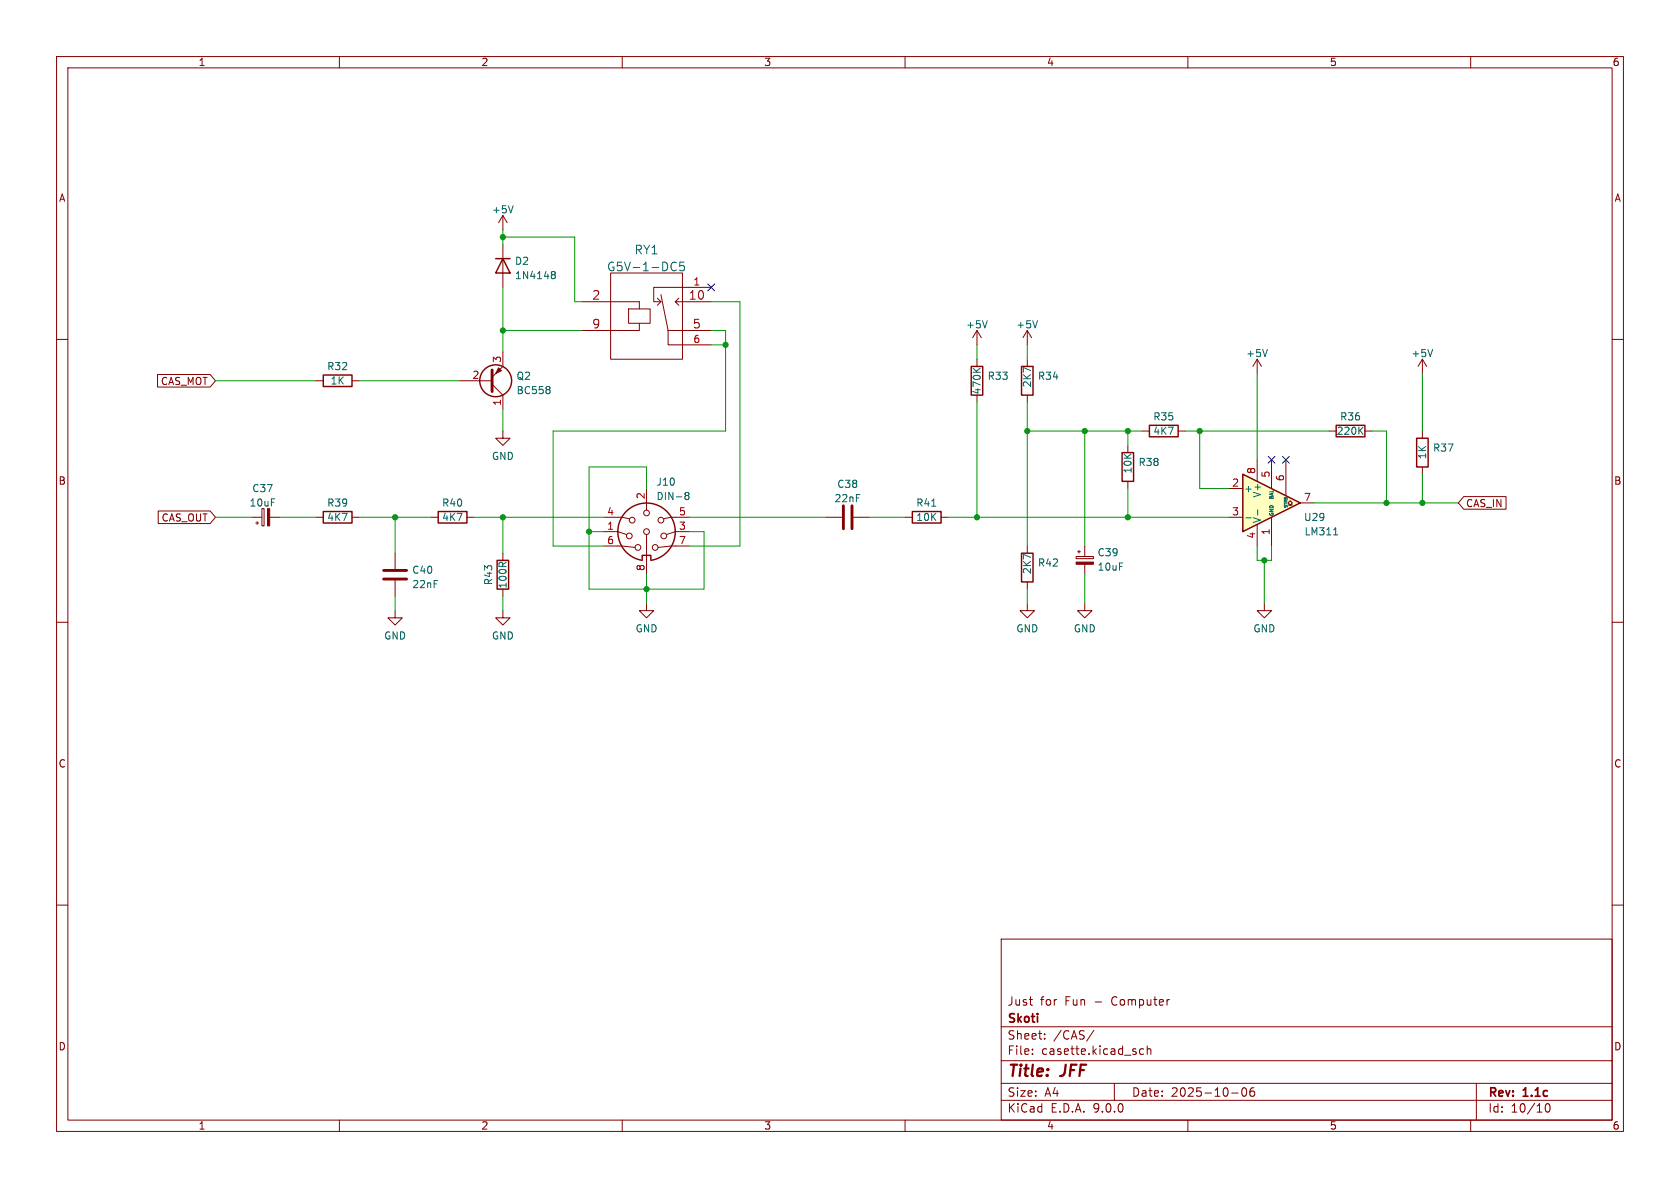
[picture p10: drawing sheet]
<svg xmlns="http://www.w3.org/2000/svg" width="297mm" height="210mm" viewBox="0 0 297 210" stroke-linecap="round" stroke-linejoin="round" font-family="sans-serif">
<g fill="none" stroke="#840000" stroke-width=".18">
<path d="M10 10h277v190h-277zM12 12h273v186h-273zM60 10v2M110 10v2M160 10v2M210 10v2M260 10v2M10 60h2M88.9 76.2v1.3h1.3l-1.3 1.2-1.3-1.2h1.3M222.2 63.5l-.7 1.3M222.2 63.5l.8 1.3M222.2 63.5v2.5"/>
<path d="M234.9 76.2h1.3M241.3 76.2h1.3M251.5 76.2v1.3M285 60h2M69.8 97.8v2.8M76.2 91.4h1.3M82.5 91.4h1.3M146 91.4h2.8M150.9 91.4h2.8M160 91.4h1.3M166.4 91.4h1.2M181.6 96.5v1.3"/>
<path d="M251.5 82.6v1.2M10 110h2M69.8 108v1.2h1.3l-1.3 1.3-1.2-1.3h1.2M69.8 102.6v2.8M88.9 108v1.2h1.3l-1.3 1.3-1.3-1.3h1.3M181.6 102.9v1.2M191.8 106.7v1.3h1.2l-1.2 1.2-1.3-1.2h1.3M223.5 106.7v1.3h1.3l-1.3 1.2-1.3-1.2h1.3M285 110h2M10 160h2M177 166h108v32h-108zM182 176.7h.5"/>
<path d="M182.4 177.7h.1M206.6 176.7h.1M285 160h2M60 198v2M110 198v2M160 198v2M177 194.5h108M177 191.5h108M177 187.5h108M177 181.5h108M182.5 186.3v.1M182.5 185.5v.1"/>
<path d="M184.7 183.6v.1M184.7 182.8v.1M193.4 182.1l-1.3 2M197 191.5v3M202.2 185.5l-.5-.1-.2 .3v.4l.1 .2h.6M202.8 185.5l.2-.1 .4 .1 .1 .9M202.8 184.9v1.5M210 198v2M217.7 193.2h1.2M219.7 192.4l.2-.1a.81 .81 0 0 1 .6 .6 .81 .81 0 0 1-.3 .8l-.2 .1a.81 .81 0 0 1-.3-1.4zM221.7 192.3a.59 .59 0 0 0-.7 .6v.6l.1 .2 .4 .1 .2-.1 .1-.5-.1-.3h-.5l-.2 .3M260 198v2"/>
<path d="M261 191.5v6.5M273.3 195.2l.2-.1a.81 .81 0 0 1 .6 .6 .81 .81 0 0 1-.3 .8l-.1 .1a.81 .81 0 0 1-.4-1.4z"/>
</g>
<path d="M224.1 61.8l-.5 1.2M240.4 76.1l.6 .7M241 75.5l-.8 .7M164.7 89.5h.7" fill="none" stroke="#006464" stroke-width=".18"/>
<path d="M236.2 75.2h5.1v2h-5.1zM250.4 77.5h2.1v5.1h-2.1zM77.5 90.4h5v2.1h-5zM161.3 90.4h5.1v2.1h-5.1zM180.6 97.8h2v5.1h-2z" fill="none" stroke="#840000" stroke-width=".25"/>
<path d="M149.1 89.4v4.1M150.6 89.4v4.1M67.8 102.4h4.1M67.8 100.8h4.1" fill="none" stroke="#840000" stroke-width=".51"/>
<path d="M219.7 83.8l10.2 5.1-10.2 5.1z" fill="#ffffc2"/>
<g fill="none" stroke="#840000" stroke-width=".18">
<path d="M88.9 38.1v2.5M88.9 38.1l-.8 1.3M88.9 38.1l.8 1.3M88.9 43.2v7.6M102.9 53.3h10.1v1.3M107.9 48.3h12.7v15.2h-12.7zM111.1 54.6h3.8v2.6h-3.8zM113 57.2v1.2h-10.1M116.2 52.7l.6 .6M116.8 53.3l-.6 .7M116.8 52.1l1.3 6.3M118.1 58.4v2.6h7.6"/>
<path d="M118.1 58.4h7.6M120 52.7l-.6 .6M125.7 50.8h-10.1v2.5h1.2M125.7 53.3h-6.3l.6 .7M172.7 58.4l-.7 1.3M172.7 58.4l.8 1.3M172.7 58.4v2.6M181.6 58.4l-.8 1.3M181.6 58.4l.8 1.3M181.6 58.4v2.6M27.8 66.2h9.3l1 1.1-1 1.1h-9.3zM55.9 67.3h1.2"/>
<path d="M62.2 67.3h1.3M81.3 67.3h5.7M87 67.9l1.9 2v2.5M88.9 62.2v2.6l-1.9 1.9M172.7 63.5v1.3M172.7 69.9v1.2M181.6 63.5v1.3M181.6 69.9v1.2M199.4 78.7v1.3M201.9 76.2h1.3M208.3 76.2h1.2M251.5 63.5l-.8 1.3"/>
<path d="M251.5 63.5l.7 1.3M251.5 63.5v2.5M28 90.3h9.1l1 1.1-1 1.2h-9.1zM44.4 91.4h1.9M45.2 92.5h.5M45.5 92.2v.5M46.3 89.9h.4v3.1h-.4zM47.7 91.4h1.8M55.9 91.4h1.2M62.2 91.4h1.3M88.9 97.8v1.3M106.7 91.4h3.3l1.3 .3"/>
<path d="M106.7 96.5h3.3l2.3 .3M106.7 94h2.5l1.5 .5M114.3 86.4v3.8M114.3 94.5v7.1M121.9 91.4h-3.3l-1.3 .3M121.9 96.5h-3.3l-2.3 .3M121.9 94h-2.5l-1.5 .5M190.2 98.4h3.1v.4h-3.1zM190.5 97.5h.5M190.8 97.3v.5M191.8 96.5v1.9M191.8 99.7v1.9"/>
<path d="M199.4 85.1v1.3M217.2 86.4h2.5M217.2 91.4h2.5M222.2 81.3v3.8M222.2 92.7v3.8M224.8 81.3v5.1M224.8 91.4v5.1M227.3 81.3v6.3M227.7 89.3h.4l-.4-.4 .4-.4 .4 .4-.4 .4h.4M229.9 88.9h2.5M258.8 87.8h7.4v2.2h-7.4l-1-1.1zM88.9 104.1v1.3"/>
<path d="M114.3 106.7v1.3h1.3l-1.3 1.2-1.3-1.2h1.3M181.6 106.7v1.3h1.3l-1.3 1.2-1.3-1.2h1.3"/>
<circle cx="111.3" cy="94.7" r=".51"/>
<circle cx="111.8" cy="91.9" r=".51"/>
<circle cx="112.8" cy="96.8" r=".51"/>
<circle cx="114.3" cy="94" r=".51"/>
<circle cx="114.3" cy="90.7" r=".51"/>
<circle cx="115.8" cy="96.8" r=".51"/>
<circle cx="116.8" cy="91.9" r=".51"/>
<circle cx="117.3" cy="94.7" r=".51"/>
</g>
<g fill="none" stroke="#840000" stroke-width=".25">
<path d="M87.6 45.7h2.6M88.9 45.7l1.3 2.6h-2.6zM57.1 66.3h5.1v2h-5.1zM171.7 64.8h2v5.1h-2zM180.6 64.8h2v5.1h-2zM203.2 75.2h5.1v2h-5.1zM57.1 90.4h5.1v2.1h-5.1zM87.9 99.1h2v5h-2zM113.5 98.9v-.7h1.6v.7M113.5 99.1a5.1 5.1 0 0 1-3.5-7.8 5.1 5.1 0 0 1 8.6 0 5.1 5.1 0 0 1-3.5 7.8M198.4 80h2v5.1h-2zM219.7 83.8l10.2 5.1-10.2 5.1z"/>
<circle cx="87.6" cy="67.3" r="2.82"/>
</g>
<g fill="none" stroke="#006464" stroke-width=".18">
<path d="M90.7 36.4l-.4 1.2M97.6 48.5h.1M97.6 48.1l.3-.1 .2 .1 .1 .2-.3 .2M97.7 48.5h.2M97.7 48.5l-.1 .1M97.9 48.5l.3 .3-.1 .4-.2 .1-.3-.1M118.9 46.4l.4-.1 .3 .2M119.6 47.7l-.3 .2-.4-.1M120.9 46.3h-.7l-.1 .8 .3-.2 .5 .1 .1 .2-.1 .5-.2 .2-.6-.2M174.5 56.7l-.4 1.3M183.4 56.7l-.4 1.3M97.1 68.4l.1 .2-.1 .2"/>
<path d="M97.1 68.9l.1 .2-.1 .4M172 65.1l.8 .7M173.3 65.1l-.7 .5M253.3 61.8l-.4 1.2M121.1 87.3l.2 .3M121.1 87.3l.2-.3 .4 .1 .1 .2-.2 .3M121.3 87.6h.3M121.3 87.6l-.2 .2M121.6 87.6l.2 .2-.1 .4-.4 .1-.2-.2M220.2 91.5h1M222.3 90.1v1M235.8 94.6h.7"/>
</g>
<g fill="#840000" stroke="#840000" stroke-width=".18">
<path d="M47.3 89.9h.4v3.1h-.4z"/>
<path d="M190.2 99.4h3.1v.3h-3.1z"/>
<path d="M88.1 65l.5 .5-1 .5z"/>
</g>
<path d="M87 65.4v3.8" fill="none" stroke="#840000" stroke-width=".51"/>
<g fill="none" stroke="#009600" stroke-width=".18">
<path d="M88.9 40.6v2.6M88.9 50.8v11.4M88.9 41.9h12.7v11.4h1.3M88.9 58.4h14M125.7 58.4h2.6v17.8h-30.5v20.3h8.9M125.7 53.3h5.1v43.2h-8.9M38.1 67.3h17.8M63.5 67.3h17.8M88.9 72.4v3.8M125.7 61h2.6M172.7 61v2.5M172.7 71.1v20.3"/>
<path d="M181.6 76.2h20.3M181.6 61v2.5M181.6 71.1v25.4M191.8 76.2v20.3M199.4 76.2v2.5M209.5 76.2h25.4M212.1 76.2v10.2h5.1M222.2 66v15.3M242.6 76.2h2.5v12.7M251.5 66v10.2M38.1 91.4h6.3M49.5 91.4h6.4"/>
<path d="M63.5 91.4h12.7M69.8 91.4v6.4M83.8 91.4h22.9M88.9 91.4v6.4M104.1 94h2.6M114.3 86.4v-3.8h-10.2v21.5h20.4v-10.1h-2.6M121.9 91.4h24.1M153.7 91.4h6.3M167.6 91.4h49.6M199.4 86.4v5M222.2 96.5v2.6h2.6v-2.6M223.5 99.1v7.6"/>
<path d="M232.4 88.9h25.4M251.5 83.8v5.1M69.8 105.4v2.6M88.9 105.4v2.6M114.3 101.6v5.1M181.6 104.1v2.6M191.8 101.6v5.1"/>
</g>
<path d="M125.1 50.2l1.2 1.2M126.3 50.2l-1.2 1.2M224.2 80.7l1.2 1.2M225.4 80.7l-1.2 1.2M226.7 80.7l1.2 1.2M227.9 80.7l-1.2 1.2" fill="none" stroke="#000084" stroke-width=".18"/>
<g fill="#009600" stroke="#009600" stroke-width=".18">
<circle cx="128.3" cy="61" r=".46"/>
<circle cx="172.7" cy="91.4" r=".46"/>
<circle cx="223.5" cy="99.1" r=".46"/>
<circle cx="212.1" cy="76.2" r=".46"/>
<circle cx="251.5" cy="88.9" r=".46"/>
<circle cx="245.1" cy="88.9" r=".46"/>
<circle cx="88.9" cy="91.4" r=".46"/>
<circle cx="69.8" cy="91.4" r=".46"/>
<circle cx="104.1" cy="94" r=".46"/>
<circle cx="88.9" cy="58.4" r=".46"/>
<circle cx="88.9" cy="41.9" r=".46"/>
<circle cx="114.3" cy="104.1" r=".46"/>
<circle cx="199.4" cy="76.2" r=".46"/>
<circle cx="191.8" cy="76.2" r=".46"/>
<circle cx="199.4" cy="91.4" r=".46"/>
<circle cx="181.6" cy="76.2" r=".46"/>
</g>
<g font-size="2.8" fill="#840000">
<text x="178" y="190.9">Title:</text>
<text x="187.7" y="190.9">JFF</text>
</g>
<g font-size="2.1" fill="#006464">
<text x="112.1" y="45.2">RY1</text>
<text x="107.2" y="48.2">G5V-1-DC5</text>
</g>
<g font-size="2.1" fill="#a90000">
<text x="104.6" y="53.1">2</text>
<text x="121.7" y="53.1">10</text>
<text x="104.6" y="58.2">9</text>
<text x="122.4" y="58.2">5</text>
</g>
<g font-size="2.1" fill="#840000">
<text x="178" y="178">Just</text>
<text x="183.9" y="178">for</text>
<text x="188.3" y="178">Fun</text>
<text x="193.6" y="178">-</text>
<text x="196.8" y="178">Computer</text>
<text x="178" y="184">Sheet:</text>
<text x="178" y="181.2">Skoti</text>
<text x="186.2" y="184">/CAS/</text>
<text x="178" y="186.7">File:</text>
<text x="184.1" y="186.7">casette.kicad_sch</text>
<text x="178" y="196.9">KiCad</text>
<text x="178" y="194.1">Size:</text>
<text x="184.7" y="194.1">A4</text>
<text x="185.7" y="196.9">E.D.A.</text>
<text x="193.3" y="196.9">9.0.0</text>
<text x="200" y="194.1">Date:</text>
<text x="207" y="194.1">2025-10-06</text>
<text x="263" y="194.3">Rev:</text>
<text x="263" y="196.9">Id:</text>
<text x="267.1" y="196.9">10/10</text>
<text x="269.4" y="194.3">1.1c</text>
</g>
<g font-size="1.8" fill="#840000">
<text x="35" y="11.9">1</text>
<text x="85" y="11.9">2</text>
<text x="135" y="11.9">3</text>
<text x="185" y="11.9">4</text>
<text x="235" y="11.9">5</text>
<text x="285" y="11.9">6</text>
<text x="10.3" y="35.9">A</text>
<text x="285.3" y="35.9">A</text>
<text x="28.3" y="68.3">CAS_MOT</text>
<text x="10.3" y="85.9">B</text>
<text x="259.1" y="89.9">CAS_IN</text>
<text x="285.3" y="85.9">B</text>
<text x="28.5" y="92.4">CAS_OUT</text>
<text x="10.3" y="135.9">C</text>
<text x="285.3" y="135.9">C</text>
<text x="10.3" y="185.9">D</text>
<text x="285.3" y="185.9">D</text>
<text x="35" y="199.9">1</text>
<text x="85" y="199.9">2</text>
<text x="135" y="199.9">3</text>
<text x="185" y="199.9">4</text>
<text x="235" y="199.9">5</text>
<text x="285" y="199.9">6</text>
</g>
<g font-size="1.8" fill="#006464">
<text x="86.9" y="37.9">+5V</text>
<text x="90.9" y="47">D2</text>
<text x="90.9" y="49.6">1N4148</text>
<text x="170.7" y="58.2">+5V</text>
<text x="179.6" y="58.2">+5V</text>
<text x="57.7" y="65.6">R32</text>
<text x="220.2" y="63.3">+5V</text>
<text x="249.4" y="63.3">+5V</text>
<text x="58.3" y="68.2">1K</text>
<text x="91.2" y="69.9">BC558</text>
<text x="91.2" y="67.3">Q2</text>
<text x="173.6" y="69.8" transform="rotate(-90 173.6 69.8)">470K</text>
<text x="174.5" y="67.3">R33</text>
<text x="182.5" y="68.6" transform="rotate(-90 182.5 68.6)">2K7</text>
<text x="183.4" y="67.3">R34</text>
<text x="203.8" y="74.5">R35</text>
<text x="203.8" y="77.1">4K7</text>
<text x="236.2" y="77.1">220K</text>
<text x="236.8" y="74.5">R36</text>
<text x="86.9" y="81.5">GND</text>
<text x="200.3" y="83.8" transform="rotate(-90 200.3 83.8)">10K</text>
<text x="201.2" y="82.6">R38</text>
<text x="252.3" y="81.3" transform="rotate(-90 252.3 81.3)">1K</text>
<text x="253.2" y="80">R37</text>
<text x="44" y="89.7">10uF</text>
<text x="44.5" y="87.2">C37</text>
<text x="57.7" y="89.8">R39</text>
<text x="78.1" y="89.8">R40</text>
<text x="116" y="86.1">J10</text>
<text x="116" y="88.6">DIN-8</text>
<text x="147.4" y="89">22nF</text>
<text x="147.9" y="86.4">C38</text>
<text x="161.9" y="89.8">R41</text>
<text x="219.8" y="87.2">+</text>
<text x="223.1" y="88.1" transform="rotate(-90 223.1 88.1)">V+</text>
<text x="57.7" y="92.3">4K7</text>
<text x="78.1" y="92.3">4K7</text>
<text x="161.9" y="92.3">10K</text>
<text x="223.1" y="92.6" transform="rotate(-90 223.1 92.6)">V-</text>
<text x="230.4" y="92.3">U29</text>
<text x="230.5" y="94.8">LM311</text>
<text x="72.8" y="101.6">C40</text>
<text x="182.5" y="101.6" transform="rotate(-90 182.5 101.6)">2K7</text>
<text x="183.4" y="100.4">R42</text>
<text x="193.9" y="98.5">C39</text>
<text x="193.9" y="101.1">10uF</text>
<text x="72.8" y="104.2">22nF</text>
<text x="87.2" y="103.5" transform="rotate(-90 87.2 103.5)">R43</text>
<text x="89.8" y="104.2" transform="rotate(-90 89.8 104.2)">100R</text>
<text x="67.8" y="113.3">GND</text>
<text x="86.9" y="113.3">GND</text>
<text x="112.3" y="112">GND</text>
<text x="179.6" y="112">GND</text>
<text x="189.7" y="112">GND</text>
<text x="221.5" y="112">GND</text>
</g>
<g font-size="1.8" fill="#a90000">
<text x="122.5" y="50.5">1</text>
<text x="88.6" y="64.2" transform="rotate(-90 88.6 64.2)">3</text>
<text x="122.5" y="60.7">6</text>
<text x="83.4" y="67.1">2</text>
<text x="88.6" y="71.8" transform="rotate(-90 88.6 71.8)">1</text>
<text x="222" y="83.9" transform="rotate(-90 222 83.9)">8</text>
<text x="114" y="88.3" transform="rotate(-90 114 88.3)">2</text>
<text x="217.7" y="86.1">2</text>
<text x="224.5" y="84.5" transform="rotate(-90 224.5 84.5)">5</text>
<text x="227.1" y="85.2" transform="rotate(-90 227.1 85.2)">6</text>
<text x="230.4" y="88.6">7</text>
<text x="107.2" y="91.2">4</text>
<text x="107.2" y="93.7">1</text>
<text x="119.9" y="91.2">5</text>
<text x="119.9" y="93.7">3</text>
<text x="217.7" y="91.2">3</text>
<text x="222" y="95.3" transform="rotate(-90 222 95.3)">4</text>
<text x="224.5" y="94.7" transform="rotate(-90 224.5 94.7)">1</text>
<text x="107.2" y="96.3">6</text>
<text x="114" y="101" transform="rotate(-90 114 101)">8</text>
<text x="119.9" y="96.3">7</text>
</g>
<g font-size=".9" fill="#006464">
<text x="225.3" y="88.5" transform="rotate(-90 225.3 88.5)">BAL</text>
<text x="225.3" y="91.3" transform="rotate(-90 225.3 91.3)">GND</text>
</g>
<text font-size=".7" fill="#006464" x="227.8" y="90" transform="rotate(-90 227.8 90)">STRB</text>
</svg>
